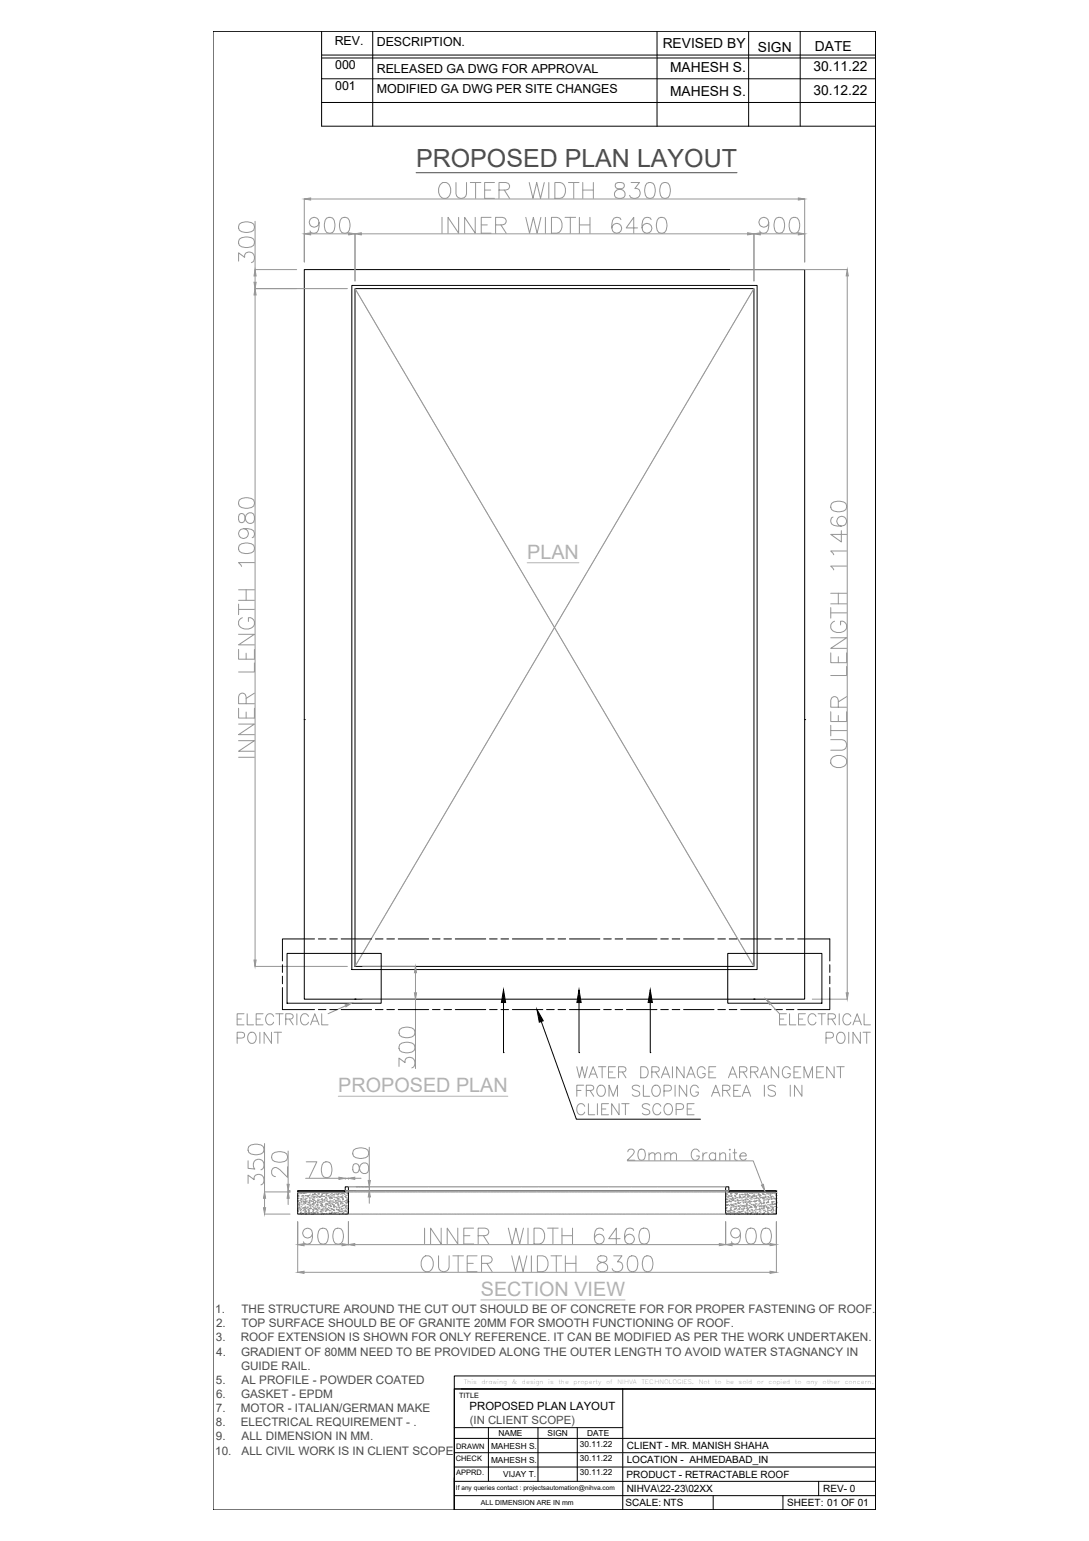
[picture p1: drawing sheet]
<svg xmlns="http://www.w3.org/2000/svg" width="594mm" height="841mm" viewBox="0 0 594 841" stroke-linecap="round" stroke-linejoin="round" font-family="sans-serif">
<!-- layer: 0 -->
<g fill="none" stroke="#000" stroke-width=".55">
<path d="M116 17h362v807h-362zM175 17v52h303M203 17v52M358 17v52M408 17v52M437 17v52M478 17v796M478 17h.1M175 30h303M175 32h303M175 43h303M175 56h303"/>
<path d="M192 156h221v373h-221zM194 158h217v369h-217zM166 393v-246h273v246M166 393h.1M166 393v152h28M439 393h.1M439 393v152h-28M172 512h-18v12M174 512h4M180 512h4M186 512h17M205 512h4"/>
<path d="M211 512h4M217 512h17M236 512h4M242 512h4M248 512h17M267 512h4M273 512h4M280 512h16M298 512h4M304 512h5M311 512h16M329 512h4"/>
<path d="M336 512h4M342 512h16M360 512h5M367 512h4M373 512h17M392 512h4M398 512h4M404 512h17M423 512h4M429 512h4M435 512h18v12M154 539v12h18"/>
<path d="M154 527v4M154 533v4M157 520h51v28h-51zM397 520h51v28h-51zM453 539v12h-18M453 527v4M453 533v4M174 551h4M180 551h4M186 551h17M194 545h.1M194 545h217"/>
<path d="M205 551h4M211 551h4M217 551h17M236 551h4M242 551h4M248 551h17M267 551h4M273 551h4M275 547v27M280 551h16M295 558l19 53h68M298 551h4"/>
<path d="M304 551h5M311 551h16M316 547v27M329 551h4M336 551h4M342 551h16M355 547v27M360 551h5M367 551h4M373 551h17M392 551h4M398 551h4"/>
<path d="M404 551h17M411 545h.1M423 551h4M429 551h4M162 651h26v-3h2v15h-28zM162 650h26v1h-26zM396 648h2v3h26v12h-28zM398 650h26v1h-26zM478 716h.1M478 726h.1M248 751h230v7h-230zM248 758h230v66h-230z"/>
<path d="M248 758v66M252 758h226M340 758v66M478 754h.1M248 779h92M266 779v29M293 779v29M315 779v29M478 772h.1M478 761h.1M248 793h230M248 785h230"/>
<path d="M478 792h.1M478 782h.1M248 808h230M248 801h230M248 816h230M389 816v8M427 816v8M447 808v8M478 802h.1M265 824h213"/>
</g>
<!-- layer: HIDDEN -->
<g fill="none" stroke="#979797" stroke-width=".55">
<path d="M194 158h.1M194 158v1M194 159l1 1M195 160h.1M410 160v1M410 159v1M411 158v1M411 158h.1M195 160l1 1M196 161v1M196 162h.1M196 162l1 1"/>
<path d="M197 163h.1M197 163v1M197 164h1M198 164v1M198 165v1M199 166h.1M199 166l1 2M200 168h.1M200 169h.1M200 169l1 1M201 170v1M202 171v1"/>
<path d="M202 172h.1M203 173v1M204 174v2M204 176l1 2M206 178v1M207 179v2M398 179v1M399 179h-1M400 177l-1 1M400 176v1M401 175v1M402 173l-1 2"/>
<path d="M403 172l-1 1M403 172h.1M403 171v1M404 169v2M405 169h-1M405 168h.1M405 167v1M406 166v1M407 165l-1 1M407 164v1M408 163v1M408 163h.1"/>
<path d="M409 162l-1 1M409 161v1M409 161h.1M207 181l3 5M211 186l1 2M212 188v1M212 189v1M213 190h.1M213 190l1 1M214 192h.1M214 192v1M215 193h.1"/>
<path d="M215 194h.1M215 194l1 1M216 195h.1M216 196h.1M216 196l1 1M217 197h.1M217 198h.1M218 198v1M218 199h.1M218 200h1M387 200h-1M387 199h.1"/>
<path d="M387 198v1M388 197l-1 1M389 196l-1 1M389 196h.1M389 195h.1M390 194l-1 1M390 194h.1M390 193h.1M391 193h-1M391 192v1M391 192h.1M391 191h.1"/>
<path d="M392 191h-1M392 190v1M393 189l-1 1M393 189h.1M393 188v1M393 188h.1M394 187l-1 1M394 187h.1M394 186v1M395 185l-1 1M395 185h.1M396 183l-1 2"/>
<path d="M396 183h.1M397 181l-1 2M398 181h-1M398 181h.1M219 200v1M219 201h1M220 202h.1M220 202v1M220 203h1M221 204h.1M221 204l1 1M222 205h.1"/>
<path d="M222 206h.1M222 206l1 1M223 207h.1M223 207l1 1M224 208v1M224 209h.1M224 209l1 1M225 210v1M225 211l1 1M226 212h.1M226 213l1 1M227 214l1 1"/>
<path d="M228 215v1M228 216l1 1M229 217v1M229 218l1 1M230 219l1 2M375 220l-2 2M375 219v1M375 219h.1M376 218h-1M376 218h.1M376 217v1M377 217h-1"/>
<path d="M377 216h.1M378 215l-1 1M378 214h.1M379 213l-1 1M379 212h.1M380 211l-1 1M380 211h.1M381 209l-1 2M381 209h.1M382 207l-1 2M382 207h.1M383 206l-1 1"/>
<path d="M383 206h.1M384 204l-1 1M384 204h.1M385 202l-1 1M385 202h.1M386 200l-1 2M386 200h.1M231 221l1 1M232 222v1M232 223l1 1M233 224l2 3M235 227l1 2"/>
<path d="M236 229v1M236 230l1 1M237 231l1 1M238 232v1M238 233l1 1M239 234v1M239 235l1 1M240 236v1M240 237h1M241 238h.1M241 238v1M241 239h1"/>
<path d="M242 240h.1M363 240l-1 1M363 240h.1M364 239h-1M364 238v1M364 237h.1M365 237h-1M365 236v1M366 235l-1 1M366 235h.1M367 233l-1 2M367 233h.1"/>
<path d="M368 232l-1 1M368 231v1M368 231h.1M369 230l-1 1M369 229v1M369 229h.1M370 228l-1 1M370 227v1M371 227h-1M371 226h.1M371 225v1M372 224l-1 1"/>
<path d="M373 223l-1 1M373 223h.1M373 222h.1M242 240l1 1M243 241h.1M243 242h.1M243 242l1 1M244 243h.1M244 244h1M245 244v1M245 245h.1M245 246h1"/>
<path d="M246 246h.1M246 246v1M246 247h1M247 248h.1M247 248l1 1M248 250h.1M248 250l1 1M249 251l1 2M250 253h.1M250 253l1 2M251 255h.1M251 255l1 1"/>
<path d="M252 256v1M252 257l1 1M253 258v1M253 259l1 1M254 260l1 2M351 260h.1M351 259v1M352 258v1M353 257l-1 1M353 256v1M354 255l-1 1M354 255h.1"/>
<path d="M354 254v1M355 253v1M356 252l-1 1M357 250l-1 2M357 250h.1M358 249h-1M359 246l-1 3M359 246h.1M360 245l-1 1M361 244l-1 1M361 243h.1M362 242l-1 1"/>
<path d="M362 241v1M255 262h.1M255 263h1M256 263v1M256 264l1 1M257 265h.1M257 265v1M257 266l1 1M258 267l1 1M259 268v1M259 269h.1M259 269l1 1"/>
<path d="M260 270v1M260 271h1M261 271l1 2M262 273v1M262 274l1 1M263 275h.1M263 275v1M264 276v1M264 277h.1M264 277l1 2M265 279h.1M265 279l1 1"/>
<path d="M339 280v1M340 279l-1 1M340 278v1M341 277v1M341 276v1M342 276h-1M342 275v1M342 275h.1M343 274h.1M344 273l-1 1M344 272h.1M344 271v1"/>
<path d="M345 271h-1M345 270h.1M346 269l-1 1M346 269h.1M346 268h.1M347 267l-1 1M347 266h.1M348 265v1M348 265h.1M349 264h-1M349 263v1M349 263h.1"/>
<path d="M350 262h.1M350 261v1M351 261h-1M266 280v1M266 281h.1M267 281v1M267 282v1M267 283h1M268 283h.1M268 284h.1M268 284v1M269 285v1"/>
<path d="M269 286l1 1M270 287v1M271 288v1M271 290h1M272 290v1M272 291l1 1M273 292l1 1M274 294l1 1M275 296v1M276 297h.1M276 298l1 1M277 299v1"/>
<path d="M328 300h-1M328 299v1M328 299h.1M329 298l-1 1M329 297v1M330 296l-1 1M330 295h.1M331 294l-1 1M331 294h.1M332 292l-1 1M332 292h.1M333 290l-1 2"/>
<path d="M334 290h-1M334 288v1M335 287l-1 1M335 286v1M336 285v1M337 284l-1 1M337 283h.1M338 282l-1 1M338 281v1M278 300h.1M278 300l1 2M279 302v1"/>
<path d="M280 303v1M280 304l1 1M281 305v1M281 306l1 1M282 307v1M283 309h.1M283 309l1 1M284 311v1M285 312h.1M285 313l1 1M286 314h.1M286 315h.1"/>
<path d="M287 315v1M287 316h.1M287 317h1M288 317v1M288 318l1 1M289 319v1M289 320h1M317 319l-2 1M317 318h.1M317 317v1M318 317h-1M318 316h.1"/>
<path d="M319 315l-1 1M319 315h.1M319 314h.1M320 313l-1 1M320 313h.1M320 312h.1M321 312h-1M321 311v1M321 311h.1M322 310h-1M322 309v1M322 309h.1"/>
<path d="M323 308h-1M323 307v1M323 307h.1M324 306l-1 1M324 305v1M324 305h.1M325 304l-1 1M325 304h.1M326 303l-1 1M326 302v1M326 302h.1M327 301l-1 1"/>
<path d="M327 300v1M290 321h.1M290 321v1M290 322l1 1M291 323h.1M291 323l1 1M292 324h.1M292 324v1M292 325l1 1M293 326v1M293 327h1M294 327v1"/>
<path d="M294 328v1M294 329h1M295 329l1 2M296 331h.1M296 332l1 1M297 333l1 1M298 334h.1M298 334v1M298 335l1 1M299 336l1 1M300 338h.1M300 338l1 1"/>
<path d="M301 340h.1M301 340l1 1M304 340h.1M305 339h-1M305 338v1M305 338h.1M306 337h-1M306 336v1M307 335l-1 1M307 334v1M308 333l-1 1M308 333h.1"/>
<path d="M309 331l-1 2M310 330l-1 1M310 329v1M311 328l-1 1M312 326l-1 2M313 324l-1 2M313 324h.1M314 323l-1 1M315 322l-1 1M315 321v1M315 321h.1M293 359l-1 1"/>
<path d="M293 359h.1M294 358l-1 1M294 357v1M294 357h.1M295 356h-1M295 355v1M295 355h.1M296 354h-1M296 354h.1M296 353v1M297 352l-1 1M297 352h.1"/>
<path d="M297 351v1M298 350l-1 1M298 350h.1M299 349l-1 1M299 348v1M299 348h.1M300 347l-1 1M300 346v1M301 346h-1M301 345v1M301 344v1M302 341l1 2"/>
<path d="M302 343l-1 1M303 342l-1 1M303 343h.1M303 342h.1M303 343l1 1M303 341v1M304 344v2M304 340l-1 1M304 346h1M305 346v1M305 347l1 1M306 348v1"/>
<path d="M306 349l1 1M307 350h.1M307 350l1 1M308 351v1M308 352l1 1M309 353l1 1M310 355h.1M310 355l1 1M311 357h.1M311 357l1 1M312 359h.1M312 359l1 1"/>
<path d="M313 360h.1M280 380h.1M281 380h.1M281 379h.1M281 378v1M282 378h.1M282 377h.1M282 376v1M284 374l-1 2M284 373v1M286 371l-1 2M286 370v1"/>
<path d="M288 368l-1 2M290 365l-2 3M290 363v1M291 362l-1 1M292 361l-1 1M292 361h.1M313 361h.1M313 361l1 1M314 362h.1M314 363h1M315 363v1M315 364h.1"/>
<path d="M315 365h1M316 365v1M316 366h1M317 367v1M317 368l1 1M318 369l1 1M319 370l1 2M320 372h.1M320 372l1 1M321 373v1M321 374l1 1M322 375v1"/>
<path d="M322 376l1 1M323 377h.1M323 377v1M323 378h.1M323 378l1 1M324 379l1 1M269 400h.1M269 399v1M269 399h.1M270 398v1M270 398h.1M270 397v1"/>
<path d="M270 397h.1M271 396v1M271 396h.1M271 395v1M271 395h.1M272 395h.1M272 394v1M272 394h.1M272 393v1M273 393h.1M273 392v1M273 392h.1"/>
<path d="M274 392h.1M274 391h.1M274 390v1M274 390h.1M275 389v1M275 388v1M276 388h.1M276 387h.1M277 386v1M277 386h.1M277 385v1M278 384v1"/>
<path d="M278 383h.1M279 383h.1M279 382v1M280 380v1M325 380v1M325 381h.1M325 382l2 1M327 384h.1M327 384v1M327 385l1 1M328 386l1 1M329 387v1"/>
<path d="M329 388l1 2M330 390h1M331 390v2M331 392h1M332 392v1M332 393h.1M333 393v1M333 394l1 2M334 396v1M334 397h.1M335 397h.1M335 397v1"/>
<path d="M335 398v1M336 399h.1M336 399v1M336 400h.1M257 420h.1M258 418l-1 2M259 416l-1 2M260 414l-1 2M263 409l-3 5M265 406l-1 3M265 405v1M266 404v1"/>
<path d="M266 404h.1M267 402v2M267 402h.1M268 402h.1M268 401v1M268 400h.1M337 400h.1M337 401h.1M337 401v1M337 402h.1M338 402h.1M338 403h.1"/>
<path d="M338 403v1M339 404h.1M339 405h.1M340 405v1M340 407h.1M341 407v1M341 409h1M342 409v1M343 411v1M343 412h1M344 413l1 1M345 415l1 1"/>
<path d="M346 416l1 3M348 419v1M348 420l1 1M246 439l-1 1M246 438v1M247 438h-1M247 437h.1M247 436v1M248 436h-1M248 435h.1M248 434v1M249 434h-1"/>
<path d="M249 434h.1M249 433h.1M250 432l-1 1M250 431h.1M251 430l-1 1M251 430h.1M252 429h-1M252 428v1M252 428h.1M253 426l-1 1M254 426h-1M254 424v1"/>
<path d="M255 424h-1M255 423h.1M256 422l-1 1M256 421v1M257 420l-1 1M349 421v1M349 422h.1M350 422v1M350 424h.1M351 424h.1M351 424v1M351 426h.1"/>
<path d="M352 426v1M353 428h.1M353 428v1M353 429h.1M354 429v2M355 431l1 2M356 433v1M356 434h1M357 434v1M357 435l1 1M358 436v1M358 438h1"/>
<path d="M359 438h.1M359 438v1M359 439l1 1M360 440h.1M234 459l-1 2M236 455l-2 4M237 453l-1 2M238 452l-1 1M239 451l-1 1M239 450v1M239 450h.1M240 449l-1 1"/>
<path d="M241 448l-1 1M241 447v1M241 446v1M242 445l-1 1M243 444l-1 1M243 443v1M244 442l-1 1M244 441v1M245 441h-1M245 440v1M360 440v1M360 441h1"/>
<path d="M361 441v1M361 442h.1M361 442l1 1M362 443v1M362 444h.1M362 444l1 1M363 445v1M363 446h1M364 446v1M364 447v1M364 448h1M365 448v1"/>
<path d="M365 449l1 1M366 450h.1M366 450v1M366 451l1 1M367 452l1 1M368 453v1M368 454l1 1M369 455l1 2M370 457l1 1M371 459l2 3M222 480l-1 1M222 480h.1"/>
<path d="M222 479h.1M223 478l-1 1M223 478h.1M224 476l-1 1M224 476h.1M225 475h-1M225 475h.1M225 474v1M225 474h.1M226 473h-1M226 473h.1M226 472v1"/>
<path d="M227 472h-1M227 471h.1M227 470v1M228 470h-1M228 469v1M229 468l-1 1M229 468h.1M229 467v1M230 466l-1 1M231 465l-1 1M231 464v1M232 463l-1 1"/>
<path d="M233 461l-1 2M373 462l2 4M375 466l1 2M376 468l1 1M377 469l1 2M378 471h.1M378 472h1M379 472l1 1M380 474h.1M380 474v1M380 475h.1M380 475h1"/>
<path d="M381 476h.1M381 476l1 1M382 477h.1M382 478h.1M382 478l1 1M383 479h.1M383 480h1M210 500l-1 2M210 499v1M211 499h.1M211 498h.1M211 497v1"/>
<path d="M212 497h.1M212 495v2M213 495h.1M213 494v1M214 493v1M214 492v1M215 492h.1M215 490v2M216 490h.1M216 489v1M216 489h.1M217 488v1"/>
<path d="M217 487v1M218 487h.1M218 485v2M219 485h.1M220 484l-1 1M220 483h.1M221 482l-1 1M384 480v1M384 481h.1M384 482h1M385 482v1M385 483h.1"/>
<path d="M385 484h1M386 484h.1M386 484v1M386 485l1 1M387 486v1M387 487h.1M387 487l1 1M388 488h.1M388 488l1 1M389 489v1M389 490h.1M389 490l1 2"/>
<path d="M390 492h1M391 492v1M391 493v1M391 494h1M392 494v1M392 495h.1M392 495l1 1M393 496v1M393 497h.1M393 497l1 1M394 498h.1M394 499l1 1"/>
<path d="M198 519v1M199 519h.1M199 518v1M200 517l-1 1M200 516v1M201 515l-1 1M201 515h.1M201 514v1M202 513v1M202 513h.1M203 511l-1 2M203 511h.1"/>
<path d="M204 509v2M205 509h-1M205 507v2M206 506v1M207 505l-1 1M208 503l-1 2M209 502l-1 1M395 500l1 2M396 502l1 2M397 504l3 5M401 509v1M401 510v1"/>
<path d="M401 511l1 1M402 512l1 2M404 514v2M404 516h1M405 516v1M405 517h.1M406 518h.1M406 518v1M406 519h.1M406 519h1M407 520h.1M194 526v1"/>
<path d="M195 526h-1M195 525h.1M196 524l-1 1M197 522l-1 2M197 521v1M198 521h-1M198 520v1M407 520v1M407 521h.1M408 521h.1M408 522h.1M408 522l1 1"/>
<path d="M409 523h.1M409 524h.1M409 524l1 1M410 525h.1M410 526h.1M411 526v1M411 527h.1M188 650h210M188 651h210M190 648h206M190 663h206"/>
</g>
<!-- layer: 0 -->
<g fill="none" stroke="#959595" stroke-width=".55">
<path d="M249 100v6a2.9 2.9 0 0 0 3 2 2.9 2.9 0 0 0 3-2v-6M257 100h5M259 100v8M270 100h-6v8h6M289 100l2 8 2-8 2 8 2-8M299 100v8M303 100h3a5 5 0 0 1 3 4 5 5 0 0 1-3 4h-3zM310 100h6M313 100v8M318 100v8M324 100v8M344 100h5l-3 3a2.8 2.8 0 0 1 3 3 2.8 2.8 0 0 1-3 2h-2l-1-1"/>
<path d="M166 109v34M169 109h267M178 119a2.8 2.8 0 0 1 4 1 7 7 0 0 1-1 7 2.8 2.8 0 0 1-4-1 7 7 0 0 1 1-7zM186 119a2.8 2.8 0 0 1 5 1 7 7 0 0 1-1 7 2.8 2.8 0 0 1-4-1 7 7 0 0 1 0-7zM241 100a4 4 0 0 1 5 1 4 4 0 0 1-1 5 3 3 0 0 1-3 2 3 3 0 0 1-3-3 5 5 0 0 1 2-5zM241 119v8M250 119v8l-6-8v8M259 119v8l-6-8v8M264 104h4M268 119h-5v8h5M272 104l5-1a2 2 0 0 0 0-3h-5v8M275 104l3 4"/>
<path d="M287 119l2 8 2-8 2 8 2-8M298 119v8M301 119h3a5 5 0 0 1 3 4 5 5 0 0 1-3 4h-3zM308 119h6M311 119v8M316 119v8M318 104h6M322 119v8M336 100a1.8 1.8 0 0 0 1 3 3 3 0 0 1 3 1 3 3 0 0 1 1 3 3 3 0 0 1-4 1 3 3 0 0 1-2-3 4 4 0 0 1 4-2 1.8 1.8 0 0 0 1-3h-1zM339 120a2.5 2.5 0 0 0-4-1 7 7 0 0 0 0 8 2.7 2.7 0 0 0 4-1 2.7 2.7 0 0 0-2-4 2.7 2.7 0 0 0-3 2M353 100a2.8 2.8 0 0 1 4 1 7 7 0 0 1-1 7 2.8 2.8 0 0 1-4-1 7 7 0 0 1 1-7zM355 120a2.5 2.5 0 0 0-4-1 7 7 0 0 0 0 8 2.7 2.7 0 0 0 4-1 2.7 2.7 0 0 0-1-4 2.7 2.7 0 0 0-4 2"/>
<path d="M359 119a2.8 2.8 0 0 1 4 1 7 7 0 0 1 0 7 2.8 2.8 0 0 1-5-1 7 7 0 0 1 1-7zM361 100a2.8 2.8 0 0 1 4 1 7 7 0 0 1-1 7 2.8 2.8 0 0 1-4-1 7 7 0 0 1 1-7zM423 119a2.8 2.8 0 0 1 5 1 7 7 0 0 1-1 7 2.8 2.8 0 0 1-4-1 7 7 0 0 1 0-7zM432 119a2.8 2.8 0 0 1 4 1 7 7 0 0 1-1 7 2.8 2.8 0 0 1-4-1 7 7 0 0 1 1-7zM439 109v34M131 131a7 7 0 0 1 7 0 2.8 2.8 0 0 1-1 4 7 7 0 0 1-6-1l-1-1zM131 122a7 7 0 0 1 7 0 2.8 2.8 0 0 1-1 4 7 7 0 0 1-6 0l-1-2zM139 121v26h23M169 128h21M174 122a2.7 2.7 0 0 1-4 2 2.7 2.7 0 0 1-1-4 2.7 2.7 0 0 1 5 0 8 8 0 0 1-1 7 2.6 2.6 0 0 1-4-1M194 128v25M197 128h211"/>
<path d="M263 123h3M270 123l5-1a2 2 0 0 0 0-3h-5v8M273 123l3 4M316 123h6M348 124h-6l4-5v8M411 128v25M415 128h21M419 122a2.7 2.7 0 0 1-3 2 2.7 2.7 0 0 1-1-4 2.7 2.7 0 0 1 4 0 8 8 0 0 1-1 7 2.5 2.5 0 0 1-4-1M130 143v-5l3 2a2.8 2.8 0 0 1 4-2 2.8 2.8 0 0 1 2 3l-1 2h-1M139 158h51M139 151v3M398 147h64"/>
<path d="M462 151v391M139 161v363M131 273a7 7 0 0 1 7 0 2.8 2.8 0 0 1-1 4 7 7 0 0 1-6-1l-1-1zM454 275a7 7 0 0 1 7 0 2.8 2.8 0 0 1-1 4 7 7 0 0 1-6-1l-1-1zM131 298a7 7 0 0 1 7 0 2.8 2.8 0 0 1-1 4 7 7 0 0 1-6-1l-1-1zM131 281a3 3 0 0 0 0 4h2v-1a4 4 0 0 1 4-4 2.9 2.9 0 0 1 2 4 2.9 2.9 0 0 1-4 1l-1-1-1-2a1.8 1.8 0 0 0-2-1zM133 289a2.7 2.7 0 0 1 2 3 2.7 2.7 0 0 1-4 1 2.7 2.7 0 0 1 0-4 8 8 0 0 1 7 1 2.5 2.5 0 0 1 0 3M454 282a2.5 2.5 0 0 0 0 4 7 7 0 0 0 7 0 2.7 2.7 0 0 0-1-4 2.7 2.7 0 0 0-3 2 2.7 2.7 0 0 0 2 3M459 290v6l-6-4h9M139 307h-9l2 2M462 309h-9l2 2M462 301h-9l2 2"/>
<path d="M130 333h9M130 330v5M130 328h9M130 322h9M132 337a3 3 0 0 0-2 4 3 3 0 0 0 3 2 4 4 0 0 0 5-1 4 4 0 0 0 0-4l-1-1h-1v2M134 322v6M453 332v5M453 334h9M453 330h9M453 324h9M455 339a3 3 0 0 0-2 4 3 3 0 0 0 3 2 4 4 0 0 0 5-1 4 4 0 0 0 0-4l-1-1h-1v2M457 324v6"/>
<path d="M130 354v6h9v-6M130 346h9l-9 6h9M134 356v4M453 356v6h9v-6M453 348h9l-9 6h9M457 358v4M139 362v5h-9M139 378l-5 3M462 364v5h-9M130 395h9l-9 6h9M130 387v5h9v-5M134 384v-5a2 2 0 0 0-3 0l-1 5h9"/>
<path d="M134 389v3M453 388v6h9v-6M453 399h9M453 396v6M457 386v-5a2 2 0 0 0-3 0l-1 5h9M457 391v3M462 380l-5 3M130 404h9l-9 6h9M130 413h9M453 404h6a2.9 2.9 0 0 1 3 3 2.9 2.9 0 0 1-3 2h-6M454 414a5 5 0 0 1 8 1 5 5 0 0 1-3 4 5 5 0 0 1-5-2l-1-1zM139 527h51"/>
<path d="M198 527h29M227 531v11M129 556h3M133 553h-4v6h4M135 553v6h3M140 556h2M143 553h-3v6h3M149 555a2.2 2.2 0 0 0-2-2 2.2 2.2 0 0 0-2 3v1a2.2 2.2 0 0 0 2 2 2.2 2.2 0 0 0 2-1M150 553h4M152 553v6M156 556h3l1-1v-1l-4-1v6M158 556l2 3"/>
<path d="M162 553v6M168 555a2.2 2.2 0 0 0-2-2 2.2 2.2 0 0 0-2 3v1a2.2 2.2 0 0 0 2 2 2.2 2.2 0 0 0 2-1M169 559l3-6 2 6M170 557h3M175 553v6h4M189 549l-10 4M198 545h29M227 545v38M420 548l5 5M425 556h3M429 553h-4v6h4M431 553v6h3"/>
<path d="M436 556h2M439 553h-3v6h3M443 545h19M445 555a2.2 2.2 0 0 0-2-2 2.2 2.2 0 0 0-2 3v1a2.2 2.2 0 0 0 2 2 2.2 2.2 0 0 0 2-1M446 553h4M448 553v6M452 556h3l1-1v-1l-4-1v6M454 556l2 3M458 553v6M464 555a2.2 2.2 0 0 0-2-2 2.2 2.2 0 0 0-2 3v1a2.2 2.2 0 0 0 2 2 2.2 2.2 0 0 0 2-1M465 559l3-6 2 6M466 557h3"/>
<path d="M471 553v6h4M129 567h3a1.6 1.6 0 0 0 1-2 1.6 1.6 0 0 0-1-2h-3v6M136 564a2.8 2.8 0 0 1 4 2 2.8 2.8 0 0 1-4 3l-1-2v-2zM142 563v6M148 563v6l-4-6v6M150 563h4M152 563v6M218 570a7 7 0 0 1 8 0 2.8 2.8 0 0 1-1 4 7 7 0 0 1-7-1v-1zM218 562a7 7 0 0 1 8 0 2.8 2.8 0 0 1-1 4 7 7 0 0 1-7-1v-1zM451 567h2a1.6 1.6 0 0 0 2-2 1.6 1.6 0 0 0-2-2h-2v6M458 564a2.8 2.8 0 0 1 3 2 2.8 2.8 0 0 1-3 3l-2-2v-1zM463 563v6"/>
<path d="M469 563v6l-4-6v6M471 563h4M473 563v6M218 582v-5l3 3a2.9 2.9 0 0 1 4-3 2.9 2.9 0 0 1 1 5l-1 1M315 582l1 6 2-6 1 6 1-6M315 595h2M318 592h-3v6M320 595h3l1-1v-1l-4-1v6M321 588l3-6 2 6M322 595l2 3M322 586h3M326 593a2.2 2.2 0 0 1 3-1 2.2 2.2 0 0 1 1 3v1a2.3 2.3 0 0 1-2 2 2.3 2.3 0 0 1-2-2z"/>
<path d="M326 582h5M328 582v6M332 585h2M332 598v-6l3 6 2-6v6M336 582h-4v6h4M337 585h4v-1v-1l-4-1v6M339 585l2 3M349 593a2.3 2.3 0 0 0-2-1 2.3 2.3 0 0 0-2 2v1l3 1a1.4 1.4 0 0 1 0 2 2.8 2.8 0 0 1-3-1M350 582h2a3 3 0 0 1 2 3 3 3 0 0 1-2 3h-2zM351 592v6h3M356 585h3l1-1-1-1-3-1v6M357 593a2.8 2.8 0 0 1 3 2 2.8 2.8 0 0 1-3 3l-1-2v-1z"/>
<path d="M358 585l2 3M361 588l2-6 2 6M362 586h3M362 595h3a1.6 1.6 0 0 0 1-1 1.6 1.6 0 0 0-1-2h-3v6M367 582v6M368 592v6M373 582v6l-4-6v6M375 588l2-6 2 6M375 592v6l-4-6v6M375 586h3M381 594a2.2 2.2 0 0 0-3-2 2.2 2.2 0 0 0-1 3v1a2.2 2.2 0 0 0 2 2 2.2 2.2 0 0 0 2-2h-1M385 584a2.2 2.2 0 0 0-3-2 2.2 2.2 0 0 0-2 2v2a2.2 2.2 0 0 0 3 2 2.2 2.2 0 0 0 2-2h-2"/>
<path d="M387 585h2M388 598l2-6 3 6M389 596h3M390 582h-3v6h3M394 595h4v-2l-1-1h-3v6M396 595l2 3M397 588l3-6 2 6M398 586h3M400 595h3M403 585h4v-1v-1l-4-1v6M404 592h-4v6h4M405 598l2-6 2 6"/>
<path d="M405 585l2 3M406 596h3M409 585h4l1-1-1-1-4-1v6M412 585l2 3M415 588l2-6 2 6M416 586h2M417 592v6M423 593a2.3 2.3 0 0 0-2-1 2.3 2.3 0 0 0-2 2l1 1 2 1 1 1a2.6 2.6 0 0 1-4 0M425 582v6l-4-6v6M431 584a2.2 2.2 0 0 0-2-2 2.2 2.2 0 0 0-2 2v2a2.2 2.2 0 0 0 2 2 2.2 2.2 0 0 0 2-2h-1M431 592v6M433 585h2"/>
<path d="M437 582h-4v6h4M437 592v6l-4-6v6M439 588v-6l2 6 2-6v6M446 585h2M449 582h-3v6h3M455 582v6l-4-6v6M456 582h5M458 582v6M319 604a2.2 2.2 0 0 0-3-2 2.2 2.2 0 0 0-1 3v1a2.2 2.2 0 0 0 1 2 2.2 2.2 0 0 0 3-1M321 602v6h3M326 602v6M328 605h3"/>
<path d="M332 602h-4v6h4M338 602v6l-4-6v6M339 602h4M341 602v6M354 603a2.3 2.3 0 0 0-2-1 2.3 2.3 0 0 0-2 2l1 1 3 1v2a2.7 2.7 0 0 1-4 0M360 604a2.2 2.2 0 0 0-2-2 2.2 2.2 0 0 0-2 3v1a2.2 2.2 0 0 0 2 2 2.2 2.2 0 0 0 2-1M363 603a2.2 2.2 0 0 1 2-1 2.2 2.2 0 0 1 2 3v1a2.3 2.3 0 0 1-2 2 2.3 2.3 0 0 1-3-2zM369 606h2a1.6 1.6 0 0 0 2-2 1.6 1.6 0 0 0-2-2h-2v6M375 605h2M379 602h-4v6h4M135 634v4h4a3 3 0 0 1 0-5 3 3 0 0 1 5 1 3 3 0 0 1-2 4M136 626a7 7 0 0 1 8 0 2.8 2.8 0 0 1-2 4 7 7 0 0 1-6-1l-1-1z"/>
<path d="M144 624v27M149 630a7 7 0 0 1 7 0 2.8 2.8 0 0 1-1 4 7 7 0 0 1-6-1l-1-1zM157 637v6l-4-5a2.6 2.6 0 0 0-4 0l-1 2 1 2h1M157 628v18M167 634h6l-4 9M177 634a2.8 2.8 0 0 1 4 2 7 7 0 0 1-1 6 2.8 2.8 0 0 1-4-1 7 7 0 0 1 1-7zM193 636a3 3 0 0 0 1 4h1l1-1a4 4 0 0 1 3-4 2.9 2.9 0 0 1 2 3 2.9 2.9 0 0 1-4 2v-1l-1-3a1.8 1.8 0 0 0-3 0zM193 628a7 7 0 0 1 8 0 2.8 2.8 0 0 1-2 4 7 7 0 0 1-6-1l-1-1zM201 626v18M342 634h69l5 13M135 646v-5l4 3a2.8 2.8 0 0 1 3-3 2.8 2.8 0 0 1 2 4v1l-2 1M144 651h14"/>
<path d="M144 654v5M157 654v3M158 650h-1v1M167 643h18M188 644v-1h2v1M194 643h3M194 648h7v2h-7M201 653v4M144 663h14M162 667v27M166 679h21M170 673a2.7 2.7 0 0 1-3 2 2.7 2.7 0 0 1-1-4 2.7 2.7 0 0 1 4 1 8 8 0 0 1-1 7 2.5 2.5 0 0 1-3-1"/>
<path d="M175 671a2.8 2.8 0 0 1 4 1 7 7 0 0 1-1 7 2.8 2.8 0 0 1-4-2 7 7 0 0 1 1-6zM183 671a2.8 2.8 0 0 1 4 1 7 7 0 0 1-1 7 2.8 2.8 0 0 1-4-2 7 7 0 0 1 1-6zM190 667v12M194 679h198M232 670v9M241 670v9l-6-9v9M250 670v9l-6-9v9M253 674h3M258 670h-5v9h5M261 674h5a2 2 0 0 0 0-3l-5-1v9M264 674l3 5M277 670l2 9 2-9 3 9 2-9"/>
<path d="M288 670v9M291 670h3a5 5 0 0 1 3 5 5 5 0 0 1-3 4h-3zM299 670h6M302 670v9M307 674h5M307 670v9M312 670v9M329 672a2.6 2.6 0 0 0-4-1 7 7 0 0 0 0 8 2.7 2.7 0 0 0 4-2 2.7 2.7 0 0 0-1-3 2.7 2.7 0 0 0-4 2M338 676h-6l4-6v9M346 672a2.5 2.5 0 0 0-4-1 7 7 0 0 0 0 8 2.7 2.7 0 0 0 4-2 2.7 2.7 0 0 0-2-3 2.7 2.7 0 0 0-3 2M350 671a2.8 2.8 0 0 1 4 1 7 7 0 0 1-1 7 2.8 2.8 0 0 1-4-2 7 7 0 0 1 1-6zM396 667v12"/>
<path d="M399 679h21M404 673a2.7 2.7 0 0 1-4 2 2.7 2.7 0 0 1-1-4 2.7 2.7 0 0 1 5 1 8 8 0 0 1-1 7 2.5 2.5 0 0 1-4-1M408 671a2.8 2.8 0 0 1 4 1 7 7 0 0 1-1 7 2.8 2.8 0 0 1-4-2 7 7 0 0 1 1-6zM416 671a2.8 2.8 0 0 1 4 1 7 7 0 0 1 0 7 2.8 2.8 0 0 1-5-2 7 7 0 0 1 1-6zM424 667v27M166 694h254M231 686a4 4 0 0 1 5 1 4 4 0 0 1 0 5 3 3 0 0 1-4 2 3 3 0 0 1-2-3 5 5 0 0 1 1-5zM239 685v7a2.9 2.9 0 0 0 3 2 2.9 2.9 0 0 0 3-2v-7M247 685h6M250 685v9M255 690h3M260 685h-5v9h5"/>
<path d="M263 690l5-1a2 2 0 0 0 0-3l-5-1v9M266 690l2 4M279 685l2 9 2-9 2 9 2-9M290 685v9M293 685h3a5 5 0 0 1 3 5 5 5 0 0 1-3 4h-3zM301 685h5M303 685v9M308 690h6M308 685v9M314 685v9M327 686a1.7 1.7 0 0 0 0 3 4 4 0 0 1 4 3 2.9 2.9 0 0 1-3 2 2.9 2.9 0 0 1-2-4h1l3-1a1.7 1.7 0 0 0 1-3l-2-1zM335 685h4l-2 4a2.9 2.9 0 0 1 2 4 2.9 2.9 0 0 1-4 1l-1-2"/>
<path d="M343 686a2.8 2.8 0 0 1 5 1 7 7 0 0 1-1 7 2.8 2.8 0 0 1-4-2 7 7 0 0 1 0-6zM352 686a2.8 2.8 0 0 1 4 1 7 7 0 0 1-1 7 2.8 2.8 0 0 1-4-2 7 7 0 0 1 1-6z"/>
</g>
<g fill="#959595" stroke="#959595" stroke-width=".55">
<path d="M190 127l4 1h-4z"/>
<path d="M166 128l3-1v1z"/>
<path d="M411 128l4-1v1z"/>
<path d="M436 127l3 1h-3z"/>
<path d="M408 127l3 1h-3z"/>
<path d="M194 128l3-1v1z"/>
<path d="M166 109l3-1v1z"/>
<path d="M436 108l3 1h-3z"/>
<path d="M139 524h1l-1 3z"/>
<path d="M139 158l1 3h-1z"/>
<path d="M139 154h1l-1 4z"/>
<path d="M139 147l1 4h-1z"/>
<path d="M190 679h4v1z"/>
<path d="M392 679h4l-4 1z"/>
<path d="M396 679h3v1z"/>
<path d="M420 679h4l-4 1z"/>
<path d="M187 679h3l-3 1z"/>
<path d="M162 679h4v1z"/>
<path d="M162 694h4v1z"/>
<path d="M420 694h4l-4 1z"/>
<path d="M144 659h1l-1 4z"/>
<path d="M144 651l1 3h-1z"/>
<path d="M157 651l1 3h-1z"/>
<path d="M157 646h1l-1 4z"/>
<path d="M201 650l1 3h-1z"/>
<path d="M201 644h1l-1 4z"/>
<path d="M190 643h4v1z"/>
<path d="M185 643h3l-3 1z"/>
<path d="M227 527v4h-1z"/>
<path d="M226 542h1v3z"/>
<path d="M462 147l1 4h-1z"/>
<path d="M462 542h1l-1 3z"/>
<path d="M415 647l1-1 1 4z"/>
<path d="M188 548h4l-3 1z"/>
<path d="M418 545l3 2-1 1z"/>
</g>
<g fill="none" stroke="#939598" stroke-width=".55">
<path d="M163 652h.1M163 660h.1M163 654h.1M163 653h.1M163 655v1M163 655h.1M163 657h.1M163 658h.1M163 656h.1M163 659h.1M164 659h.1M164 655h.1"/>
<path d="M164 651h.1M164 657h.1M164 654h.1M164 656h.1M164 653h.1M165 659h.1M165 658h.1M165 653h.1M165 655h.1M165 654h.1M166 651h.1M165 657h.1"/>
<path d="M165 651h.1M166 657h.1M166 660h.1M166 659h.1M166 656h.1M166 655h.1M166 658h.1M166 654h.1M167 653h.1M167 652h.1M167 651h.1M167 656h-1z"/>
<path d="M167 656h.1M167 654h.1M167 659h.1M167 655h.1M167 657h.1M168 651h.1M168 659h.1M168 653h.1M168 657h.1M168 656h.1M168 652h.1M169 659h.1"/>
<path d="M169 658h.1M169 657h.1M169 656h.1M169 655h.1M169 654h.1M169 652h.1M169 660h.1M169 651h.1M170 658h.1M170 659h.1M170 653h.1M170 656h.1"/>
<path d="M170 655h.1M170 654h.1M170 657h.1M170 654v1M171 651h.1M171 652h-1zM171 659h.1M171 658h.1M171 656h.1M171 654h.1M171 655h.1M171 652h.1"/>
<path d="M171 653h.1M171 657h.1M172 651h.1M172 660h.1M172 658h.1M172 653h.1M172 659h.1M172 652h.1M172 656h.1M173 653h.1M173 657h.1M173 660h.1"/>
<path d="M173 651h.1M173 658h.1M173 652h.1M173 659h.1M173 655h.1M173 656h.1M173 654h.1M174 652h.1M174 651h.1M174 659h.1M174 653h.1M174 660h.1"/>
<path d="M174 656h.1M174 655h.1M175 658h.1M175 653h.1M175 651h.1M175 659h.1M175 655h.1M175 657h.1M175 656h.1M175 654h.1M175 652v1zM175 652h.1"/>
<path d="M176 651h.1M176 655h.1M176 658h.1M176 656h.1M176 660h.1M176 657v1zM176 659h.1M176 653h.1M177 651h.1M177 653h.1M177 656h.1M177 655h.1"/>
<path d="M177 654h.1M177 658h.1M177 659h.1M177 660h.1M178 658h.1M178 651h.1M178 657h.1M178 655h.1M178 654h.1M178 652h.1M178 653h.1M179 660h.1"/>
<path d="M179 657h.1M179 656h.1M179 653h.1M179 659h.1M179 658h.1M179 652h.1M179 651h.1M180 658h.1M180 656h.1M180 656v1M180 654h.1M180 659h.1"/>
<path d="M180 651h.1M180 655h.1M180 652h.1M180 653h.1M180 653v1M180 657h.1M181 653h.1M181 656h.1M181 657h.1M181 651h.1M181 658l-1 1zM181 660h.1"/>
<path d="M181 654h.1M181 652h.1M181 655h.1M182 657h.1M182 658h.1M182 652h.1M182 659h.1M182 651h.1M182 656h.1M182 655h.1M182 653h.1M182 654h.1"/>
<path d="M183 656h.1M183 658h.1M183 657h.1M183 655h.1M183 651h.1M183 652h.1M183 659h.1M183 654h.1M183 660h.1M184 651h-1M184 652h.1M184 653h.1"/>
<path d="M184 656h.1M184 657h.1M184 654h.1M184 655h.1M184 659h.1M184 658h.1M184 654h1zM185 651h.1M185 658h.1M185 657h.1M185 656h.1M185 655h.1"/>
<path d="M185 653h.1M185 659h.1M186 652h.1M186 656h.1M186 657h.1M186 659h.1M186 653h.1M186 660h.1M186 658h.1M187 657h.1M187 656h.1M187 651h.1"/>
<path d="M187 654h.1M187 658h.1M187 653h.1M187 655h.1M187 659h.1M188 651h.1M188 656h.1M188 652h.1M188 658h.1M188 653h.1M188 655h.1M189 659h.1"/>
<path d="M188 654h.1M189 660h.1M189 658h.1M189 657h.1M189 655h.1M189 654h.1M189 652h.1M189 651h.1M189 656h.1M190 655h.1M190 656h.1M190 654h.1"/>
<path d="M190 651h.1M190 660h.1M396 660h.1M396 659h.1M396 658h.1M396 652h.1M396 653h.1M396 654h.1M396 651h.1M397 656h.1M396 656h.1M396 655h.1"/>
<path d="M397 652h.1M397 654h.1M397 658h.1M397 657h.1M397 651h.1M397 653h.1M397 651h1M398 653h.1M398 655h.1M398 658h.1M398 654h.1M398 655v1z"/>
<path d="M398 656h.1M398 660h.1M399 653h.1M399 659h.1M399 657h.1M399 652h.1M399 656h.1M399 654h.1M399 651v1M399 651h.1M399 658h.1M399 655h.1"/>
<path d="M400 659h.1M400 657h.1M400 658h.1M400 655h.1M400 654h.1M400 651h.1M401 652h.1M401 660h.1M401 659h.1M401 657h.1M401 656h.1M401 653h.1"/>
<path d="M401 654h.1M401 651h.1M401 655h.1M401 658h.1M402 659h.1M402 651h.1M402 654h.1M402 652h.1M402 655h.1M402 658h.1M403 657h.1M403 656h.1"/>
<path d="M403 656h-1zM403 660h.1M403 658h.1M403 655h.1M403 654h.1M403 653h.1M403 652h.1M403 651h.1M403 659h.1M404 656h.1M404 651h.1M404 653h.1"/>
<path d="M404 655h.1M404 658h.1M404 654h.1M404 660h.1M404 652h.1M405 660h.1M405 654h.1M405 655h.1M405 658h.1M405 653h.1M405 652h.1M405 659h.1"/>
<path d="M406 658h.1M405 656h.1M406 653h.1M406 651h.1M406 655h.1M406 660h.1M406 659h.1M406 652h.1M406 656h.1M407 655h.1M406 654h.1M407 656h.1"/>
<path d="M407 652h.1M407 658h.1M407 659h.1M407 654h.1M408 652h.1M407 657h.1M408 656h.1M408 653h.1M408 655h.1M408 660h.1M409 658h.1M409 653h.1"/>
<path d="M409 659h.1M409 651h.1M409 655h.1M409 654h.1M409 656h.1M410 659h.1M410 653h.1M410 657h.1M410 656h.1M410 654h.1M410 651h.1M411 658h.1"/>
<path d="M411 657h.1M411 656h.1M411 651h.1M411 654h.1M411 652h.1M411 655h.1M411 659h.1M412 653h-1zM412 659h.1M412 651h.1M412 656h.1M412 660h.1"/>
<path d="M412 658h.1M412 657h.1M412 654h.1M412 653h.1M413 659h.1M413 657h.1M413 654h.1M413 655h.1M413 658h.1M413 652h.1M413 651h.1M414 654h.1"/>
<path d="M414 655h.1M414 657h.1M414 652h.1M414 656h.1M414 659h.1M414 660h.1M414 658h.1M414 651h.1M414 653h.1M415 658h.1M415 653h.1M415 654h.1"/>
<path d="M415 656h.1M416 657h.1M415 657h.1M416 658h.1M416 659h.1M416 651h.1M416 660h.1M416 654h.1M416 652h.1M416 653v1zM416 656h.1M416 655h.1"/>
<path d="M417 656h.1M417 655h.1M417 653h.1M417 652h.1M417 651h.1M417 658v1zM417 658h.1M417 654h.1M418 655h.1M418 653h.1M418 651h.1M418 658h.1"/>
<path d="M418 659h.1M418 656h.1M418 654h.1M418 656v1M419 659h.1M419 658h.1M419 656h.1M419 653h.1M419 652h.1M419 660h.1M419 655h.1M419 651h.1"/>
<path d="M419 654h.1M420 654h.1M420 659h.1M420 658h.1M420 651h.1M420 657h.1M420 652h.1M420 653h.1M421 654h.1M421 653h.1M421 658h.1M421 656h.1"/>
<path d="M421 659h.1M421 657h.1M421 651h.1M421 656v1M422 659h-1zM422 651h.1M422 659h.1M422 653h.1M422 657h.1M422 654h.1M422 656h.1M422 660h.1"/>
<path d="M423 658h.1M423 654h.1M423 652h.1M423 660h.1M423 653h.1M423 657h.1M423 655h.1M423 656h.1M423 651h.1M424 659h.1M162 660v1M162 661h.1"/>
<path d="M164 661h.1M164 662h.1M164 660h.1M165 662h.1M165 661h.1M166 662h.1M166 661h.1M167 662h.1M167 661h.1M168 662h.1M168 660h.1M169 661h.1"/>
<path d="M168 661h.1M169 662h.1M170 662h.1M170 663h.1M170 660h.1M170 661h.1M171 662h.1M171 660h.1M171 661h.1M171 663h.1M172 662h.1M172 661h.1"/>
<path d="M173 662h.1M173 661h.1M175 661h.1M175 660h.1M175 663h.1M176 662h.1M176 661h.1M176 663h1M177 662h.1M177 661h.1M178 661h.1M178 662h.1"/>
<path d="M178 660h.1M179 662h.1M180 662h.1M180 661h.1M181 662h.1M181 661h.1M182 660h.1M182 662h.1M182 661h.1M183 662h.1M184 662h.1M184 660h.1"/>
<path d="M184 661h.1M185 660h.1M185 663h.1M185 661h.1M186 661h.1M187 662h.1M187 661h.1M188 662h.1M188 661h.1M188 660h.1M189 661h.1M189 663h.1"/>
<path d="M189 662h.1M396 662h.1M396 661h.1M397 661h.1M397 662h.1M398 662h.1M398 661h.1M398 663h.1M399 661h.1M399 660l-1 1zM399 662h.1M400 662h.1"/>
<path d="M400 660h.1M401 661h.1M401 662v1M401 663h.1M401 662h.1M402 662h.1M402 660h.1M403 663h.1M403 661h.1M403 662h.1M404 662h.1M405 661h.1"/>
<path d="M405 662h.1M406 661h.1M407 662h.1M407 661h.1M407 663h.1M408 662h.1M409 661h.1M409 662h.1M410 662h.1M410 660h.1M410 661h.1M411 661h.1"/>
<path d="M411 663h.1M412 662h.1M412 661h.1M413 663h.1M413 662h.1M413 660h.1M414 663h.1M414 661h.1M415 660h.1M415 662h.1M416 662h.1M416 663h.1"/>
<path d="M416 661h.1M417 662h.1M417 661h.1M419 661h.1M419 662h.1M419 663h.1M420 661h.1M421 660h.1M421 662h.1M421 661h.1M422 661h.1M422 662h.1"/>
<path d="M423 662h.1M423 661h.1"/>
</g>
<g fill="none" stroke="#e1e1e1" stroke-width=".55">
<path d="M162 650h.1M162 651h.1M163 650h.1M163 650h-1M163 650v1M163 651h.1M164 650h.1M164 650h-1M164 651h.1M164 650l-1 1M164 650v1M165 650h.1"/>
<path d="M165 650h-1M165 651h.1M165 650l-1 1M165 650v1M166 650h.1M166 650h-1M166 650l-1 1M166 651h.1M166 650v1M167 650h.1M167 651h.1M167 650h-1"/>
<path d="M167 650l-1 1M167 650v1M168 650h.1M168 650l-1 1M168 650h-1M168 651h.1M168 650v1M169 650h-1M169 650h.1M169 650v1M169 651h.1M170 650h.1"/>
<path d="M170 650h-1M170 650l-1 1M170 651h.1M170 650v1M171 650h.1M171 650l-1 1M171 650h-1M171 651h.1M172 650h.1M172 650h-1M172 651h.1M172 650v1"/>
<path d="M173 650h.1M173 650h-1M173 650l-1 1M173 651h.1M173 650v1M174 650h.1M174 650h-1M174 650v1M174 650l-1 1M174 651h.1M175 650h.1M175 650h-1"/>
<path d="M175 650l-1 1M175 651h.1M176 651h.1M176 650h.1M176 650h-1M176 650v1M177 650h.1M177 650h-1M177 651h.1M177 650l-1 1M177 650v1M178 650h.1"/>
<path d="M178 650h-1M178 650v1M178 651h.1M178 650l-1 1 1-1M178 650l-1 1M179 650h.1M179 650h-1M179 651h.1M179 650l-1 1M179 650v1M180 650h.1M180 650h-1"/>
<path d="M180 651h.1M180 650v1M181 650h.1M181 650h-1M181 650l-1 1M181 651h.1M181 650v1M182 650h.1M182 650h-1M182 651h.1M182 650l-1 1M182 650v1"/>
<path d="M183 650h.1M183 650h-1M183 651h.1M183 650l-1 1M183 650v1M184 650h.1M184 650h-1M184 650v1M184 651h.1M184 650l-1 1 1-1M185 650h.1M185 650l-1 1"/>
<path d="M185 650h-1M185 651h.1M185 650v1M186 650h-1M186 650l-1 1M186 650h.1M186 650v1M186 651h.1M187 650h.1M187 650h-1M187 650l-1 1M187 650v1"/>
<path d="M187 651h.1M188 650h.1M188 650h-1M188 650l-1 1M188 650v1M188 651h.1M398 650h.1M398 650v1M398 651h.1M399 650h.1M399 650h-1M399 650l-1 1"/>
<path d="M399 651h.1M399 650v1M400 650h.1M400 650h-1M400 650v1M400 651h.1M401 650l-1 1M401 650h.1M401 650h-1M401 650v1M401 651h.1M402 650h.1"/>
<path d="M402 650h-1M402 651h.1M402 650l-1 1v-1M403 650h-1M403 650h.1M403 650v1M403 651h.1M403 650l-1 1M404 650h-1M404 650h.1M404 650l-1 1M404 651h.1"/>
<path d="M404 650v1M405 650h.1M405 650h-1M405 651h.1M405 650l-1 1M405 650v1M406 650h.1M406 650h-1M406 651h.1M406 650v1M406 650l-1 1M407 650h.1"/>
<path d="M407 650h-1M407 651h.1M407 650v1M407 650l-1 1M408 650h.1M408 650h-1M408 650l-1 1M408 651h.1M408 650v1M409 650h.1M409 650h-1M409 650l-1 1"/>
<path d="M409 650v1M409 651h.1M410 650h.1M410 650h-1M410 650l-1 1M410 650v1M410 651h.1M411 650h.1M411 650v1M411 650h-1M411 651h.1M411 650l-1 1"/>
<path d="M412 650h.1M412 650h-1M412 650v1M412 651h.1M413 650h-1M413 650h.1M413 650l-1 1M413 650v1M413 651h.1M414 650h-1M414 650h.1M414 651h.1"/>
<path d="M415 650h.1M415 650l-1 1M415 650h-1M415 651h.1M415 650v1M416 650h.1M416 650h-1M416 651h.1M416 650l-1 1M416 650v1M417 650h-1M417 650h.1"/>
<path d="M417 650l-1 1M417 651h.1M417 650v1M418 650h.1M418 650h-1M418 651h.1M418 650v1M418 650l-1 1M419 650h-1M419 650h.1M419 650l-1 1M419 651h.1"/>
<path d="M420 650h.1M420 650h-1M420 650v1M420 651h.1M420 650l-1 1M421 650h-1M421 650h.1M421 650l-1 1M421 651h.1M422 650h.1M422 650h-1M422 650v1"/>
<path d="M422 651h.1M423 650h.1M423 650l-1 1M423 650h-1M423 651h.1M423 650v1M424 650h.1M424 650l-1 1M424 650h-1"/>
</g>
<!-- layer: FASTNERS -->
<path d="M188 650h210" fill="none" stroke="#7f7f7f" stroke-width=".55"/>
<!-- layer: 0 -->
<path d="M288 307h28M185 598h92M262 709h79" fill="none" stroke="#b2b2b2" stroke-width=".55"/>
<!-- layer: ELE 1 -->
<path d="M227 94h175" fill="none" stroke="#4c4c4c" stroke-width=".55"/>
<!-- layer: 0 -->
<path d="M275 540l1 7h-2zM293 551l3 6-2 1zM316 540l1 7h-2zM355 540l1 7h-2z" fill="#000" stroke="#000" stroke-width=".55"/>
<text font-size="13.6" fill="#4c4c4c" x="227" y="91">PROPOSED PLAN LAYOUT</text>
<g font-size="10.8" fill="#b2b2b2">
<text x="288" y="305">PLAN</text>
<text x="185" y="596">PROPOSED PLAN</text>
<text x="262" y="707">SECTION VIEW</text>
</g>
<text font-size="10.1" fill="#959595" x="341" y="634">20mm Granite</text>
<g font-size="7.5">
<text x="362" y="26">REVISED BY</text>
<text x="413" y="28">SIGN</text>
<text x="445" y="28">DATE</text>
<text x="366" y="39">MAHESH S.</text>
<text x="444" y="39">30.11.22</text>
<text x="366" y="52">MAHESH S.</text>
<text x="444" y="52">30.12.22</text>
</g>
<g font-size="6.8">
<text x="183" y="25">REV.</text>
<text x="206" y="25">DESCRIPTION.</text>
<text x="183" y="38">000</text>
<text x="206" y="40">RELEASED GA DWG FOR APPROVAL</text>
<text x="183" y="49">001</text>
<text x="206" y="51">MODIFIED GA DWG PER SITE CHANGES</text>
</g>
<g font-size="6.4" fill="#4c4c4c">
<text x="117" y="717">1.</text>
<text x="132" y="717">THE STRUCTURE AROUND THE CUT OUT SHOULD BE OF CONCRETE FOR FOR PROPER FASTENING OF ROOF.</text>
<text x="118" y="724">2.</text>
<text x="132" y="724">TOP SURFACE SHOULD BE OF GRANITE 20MM FOR SMOOTH FUNCTIONING OF ROOF.</text>
<text x="118" y="732">3.</text>
<text x="131" y="732">ROOF EXTENSION IS SHOWN FOR ONLY REFERENCE. IT CAN BE MODIFIED AS PER THE WORK UNDERTAKEN.</text>
<text x="118" y="740">4.</text>
<text x="131" y="740">GRADIENT OF 80MM NEED TO BE PROVIDED ALONG THE OUTER LENGTH TO AVOID WATER STAGNANCY IN</text>
<text x="131" y="748">GUIDE RAIL.</text>
<text x="118" y="755">5.</text>
<text x="132" y="755">AL PROFILE - POWDER COATED</text>
<text x="118" y="763">6.</text>
<text x="131" y="763">GASKET - EPDM</text>
<text x="118" y="771">7.</text>
<text x="131" y="771">MOTOR - ITALIAN/GERMAN MAKE</text>
<text x="118" y="778">8.</text>
<text x="131" y="778">ELECTRICAL REQUIREMENT - .</text>
<text x="118" y="786">9.</text>
<text x="132" y="786">ALL DIMENSION IN MM.</text>
<text x="117" y="794">10.</text>
<text x="132" y="794">ALL CIVIL WORK IS IN CLIENT SCOPE</text>
</g>
<text font-size="6.2" x="256" y="770">PROPOSED PLAN LAYOUT</text>
<text font-size="6.2" fill="#4c4c4c" x="256" y="777">(IN CLIENT SCOPE)</text>
<g font-size="5.5">
<text x="342" y="791">CLIENT - MR. MANISH SHAHA</text>
<text x="342" y="799">LOCATION - AHMEDABAD_IN</text>
<text x="342" y="806">PRODUCT - RETRACTABLE ROOF</text>
<text x="342" y="814">NIHVA\22-23\02XX</text>
<text x="449" y="814">REV- 0</text>
<text x="341" y="822">SCALE: NTS</text>
<text x="429" y="822">SHEET: 01 OF 01</text>
</g>
<g font-size="4.5">
<text x="272" y="784">NAME</text>
<text x="299" y="784">SIGN</text>
<text x="320" y="784">DATE</text>
<text x="268" y="791">MAHESH S.</text>
<text x="316" y="789">30.11.22</text>
<text x="316" y="797">30.11.22</text>
<text x="268" y="798">MAHESH S.</text>
<text x="275" y="806">VIJAY T.</text>
<text x="316" y="805">30.11.22</text>
</g>
<g font-size="4.1">
<text x="249" y="791">DRAWN</text>
<text x="249" y="798">CHECK</text>
<text x="249" y="805">APPRD.</text>
</g>
<text font-size="4" x="250" y="763">TITLE</text>
<text font-size="3.8" x="262" y="822">ALL DIMENSION ARE IN mm</text>
<text font-size="3.6" x="249" y="813">If any queries contact : projectsautomation@nihva.com</text>
<g font-size="3.3">
<text x="253" y="755">This</text>
<text x="263" y="755">drawing</text>
<text x="279" y="755">&amp;</text>
<text x="285" y="755">design</text>
<text x="305" y="755">the</text>
<text x="313" y="755">property</text>
<text x="337" y="755">NIHVA</text>
<text x="350" y="755">TECHNOLOGIES.</text>
<text x="381" y="755">Not</text>
<text x="403" y="755">sold</text>
<text x="413" y="755">or</text>
<text x="419" y="755">copied</text>
<text x="440" y="755">any</text>
<text x="449" y="755">other</text>
<text x="461" y="755">concern.</text>
</g>
</svg>
